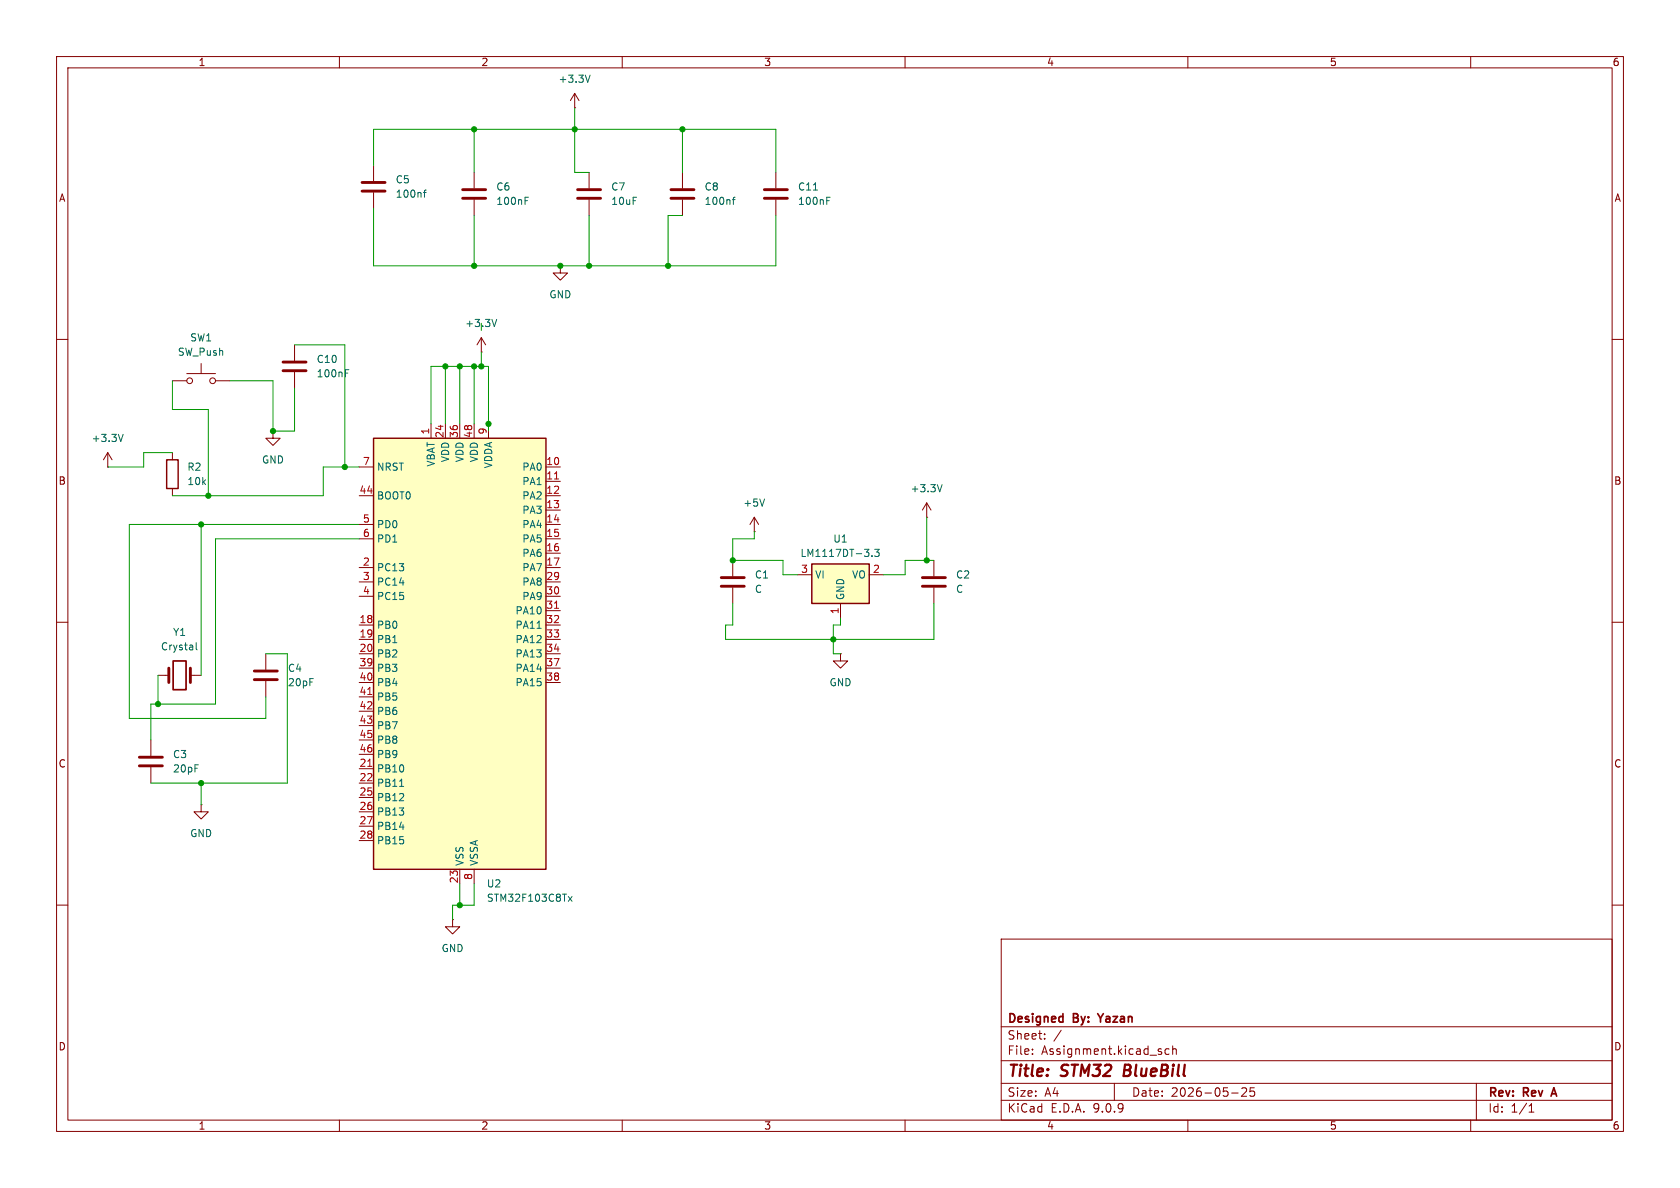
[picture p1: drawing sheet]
<svg xmlns="http://www.w3.org/2000/svg" width="297mm" height="210mm" viewBox="0 0 297 210" stroke-linecap="round" stroke-linejoin="round" font-family="sans-serif">
<g fill="none" stroke="#840000" stroke-width=".18">
<path d="M10 10h277v190h-277zM12 12h273v186h-273zM60 10v2M110 10v2M160 10v2M210 10v2M260 10v2M83.8 30.5v2.8M83.8 35.3v2.8M85.1 59.7l-.8 1.3M85.1 59.7l.8 1.3M85.1 59.7v2.5"/>
<path d="M99.1 47v1.3h1.2l-1.2 1.2-1.3-1.2h1.3M99.1 47h.1M10 60h2M48.3 76.2v1.3h1.2l-1.2 1.2-1.3-1.2h1.3M48.3 76.2h.1M52.1 61v2.8M52.1 65.8v2.8M85.1 62.2h.1M285 60h2M19 82.6h.1M19 80l-.7 1.3M19 80l.8 1.3"/>
<path d="M19 80v2.6M133.3 94h.1M133.3 91.4l-.7 1.3M133.3 91.4l.8 1.3M133.3 91.4v2.6M163.8 91.4h.1M163.8 88.9l-.7 1.3M163.8 88.9l.8 1.3M163.8 88.9v2.5M165.1 99.1v2.8M10 110h2M148.6 115.6v1.2h1.3l-1.3 1.3-1.3-1.3h1.3"/>
<path d="M148.6 115.6h.1M165.1 103.9v2.8M285 110h2M10 160h2M177 166h108v32h-108zM285 160h2M60 198v2M110 198v2M160 198v2M177 194.5h108M177 191.5h108M177 187.5h108"/>
<path d="M177 181.5h108M182.5 186.3v.1M182.5 185.5v.1M184.7 183.6v.1M184.7 182.8v.1M187.6 182.1l-1.3 2M197 191.5v3M206.7 185.5l-.5-.1-.2 .3v.4l.1 .2h.6M207.3 185.5l.2-.1 .4 .1 .1 .9M207.3 184.9v1.5M210 198v2M217.7 193.2h1.2"/>
<path d="M219.5 192.4l.6-.1 .2 .1 .1 .3-.9 1.1h.9M221.7 192.3h-.7v.7l.2-.1h.5l.1 .3-.1 .5-.2 .1-.5-.1M260 198v2M261 191.5v6.5M270.3 196.6h.9M270.3 195.5l.4-.4v1.5"/>
</g>
<path d="M194.1 179.2l.5 .8M274.3 193.4h.8M274.7 192.3l-.5 1.5" fill="none" stroke="#840000" stroke-width=".3"/>
<path d="M198.9 188.2l-.3 2h.8" fill="none" stroke="#840000" stroke-width=".4"/>
<path d="M81.8 33.5h4.1M81.8 35.1h4.1M50 64h4.1M50 65.5h4.1M163.1 102.1h4M163.1 103.6h4" fill="none" stroke="#840000" stroke-width=".51"/>
<path d="M92.8 35.5h.4M92.8 34.9h.6M87.8 56.5l-.4 1.2M21.8 76.8l-.5 1.2M61.1 66h.4M61.1 65.3h.6M135.2 88.2l-.5 1.3M166.6 85.7l-.5 1.2" fill="none" stroke="#006464" stroke-width=".18"/>
<path d="M143.5 99.7h10.2v7h-10.2z" fill="#ffffc2"/>
<path d="M143.5 99.7h10.2v7h-10.2z" fill="none" stroke="#840000" stroke-width=".25"/>
<g fill="none" stroke="#840000" stroke-width=".18">
<path d="M101.6 19.1h.1M101.6 16.5l-.8 1.3M101.6 16.5l.8 1.3M101.6 16.5v2.6M66 29.2v2.8M66 34v2.8M104.1 30.5v2.8M104.1 35.3v2.8M120.6 30.5v2.8M120.6 35.3v2.8M137.2 30.5v2.8M137.2 35.3v2.8"/>
<path d="M30.5 67.3h2.5M33 66h5.1M35.6 64.3v1.7M38.1 67.3h2.5M129.5 99.1v2.8M27.9 119.4h1.9M33.7 119.4h1.9M47 115.6v2.8M129.5 103.9v2.8M141 101.6h2.5M148.6 106.7v2.5M153.7 101.6h2.5"/>
<path d="M26.7 130.8v2.8M26.7 135.6v2.8M47 120.4v2.8M35.6 142.2v1.3h1.2l-1.2 1.3-1.3-1.3h1.3M35.6 142.2h.1M80 162.6v1.2h1.3l-1.3 1.3-1.3-1.3h1.3M80 162.6h.1"/>
<circle cx="33.5" cy="67.3" r=".51"/>
<circle cx="37.6" cy="67.3" r=".51"/>
</g>
<path d="M104.3 13.3l-.4 1.2M74.9 34h.4M75.3 33.6l-.3 .2v1.1M129.5 35.3h.5M130 34.9l-.3 .2v1M143.8 33.6h.7M146.2 35.5h.4M146.2 34.9h.6M154.2 98.2v.2M154.6 97.1h.8l-.4 .5 .4 .1v.5l-.2 .2-.6-.2M34.7 113.6v1.1l.2 .2" fill="none" stroke="#006464" stroke-width=".18"/>
<g fill="none" stroke="#840000" stroke-width=".51">
<path d="M64 32.3h4.1M64 33.8h4.1M102.1 33.5h4.1M102.1 35.1h4.1M118.6 33.5h4.1M118.6 35.1h4.1M135.1 33.5h4.1M135.1 35.1h4.1M29.8 118.1v2.6M33.7 118.1v2.6M45 118.6h4M127.5 102.1h4.1"/>
<path d="M127.5 103.6h4.1M24.6 133.9h4.1M24.6 135.4h4.1M45 120.1h4"/>
</g>
<path d="M30.6 116.8h2.3v5.1h-2.3z" fill="none" stroke="#840000" stroke-width=".3"/>
<path d="M66 77.5h30.5v76.2h-30.5z" fill="#ffffc2"/>
<path d="M66 77.5h30.5v76.2h-30.5zM29.5 81.3h2v5.1h-2z" fill="none" stroke="#840000" stroke-width=".25"/>
<g fill="none" stroke="#840000" stroke-width=".18">
<path d="M76.2 74.9v2.6M78.7 74.9v2.6M81.3 74.9v2.6M83.8 74.9v2.6M86.4 74.9v2.6M30.5 80v1.3M30.5 86.4v1.2M63.5 82.6h2.5M63.5 87.6h2.5M63.5 92.7h2.5M63.5 95.3h2.5M96.5 82.6h2.6"/>
<path d="M96.5 87.6h2.6M96.5 92.7h2.6M96.5 95.3h2.6M96.5 85.1h2.6M96.5 90.2h2.6M96.5 97.8h2.6M63.5 100.3h2.5M63.5 102.9h2.5M63.5 105.4h2.5M63.5 110.5h2.5M63.5 113h2.5M63.5 115.6h2.5"/>
<path d="M63.5 118.1h2.5M96.5 100.3h2.6M96.5 102.9h2.6M96.5 105.4h2.6M96.5 110.5h2.6M96.5 113h2.6M96.5 115.6h2.6M96.5 118.1h2.6M96.5 108h2.6M63.5 120.7h2.5M63.5 123.2h2.5M63.5 125.7h2.5"/>
<path d="M63.5 128.3h2.5M63.5 130.8h2.5M63.5 133.4h2.5M63.5 135.9h2.5M63.5 138.4h2.5M96.5 120.7h2.6M63.5 141h2.5M63.5 143.5h2.5M63.5 146.1h2.5M63.5 148.6h2.5M81.3 153.7v2.5M83.8 153.7v2.5"/>
</g>
<path d="M98 84.7h.8M98 107.5h.8M65 122.8h.7M65 135.5h.7" fill="none" stroke="#a90000" stroke-width=".18"/>
<path d="M94.9 111.1h.8M70.6 139h.8M100.5 158.5l.6 .8M101.1 158.5l-.6 .8" fill="none" stroke="#006464" stroke-width=".18"/>
<g fill="none" stroke="#009600" stroke-width=".18">
<path d="M101.6 19.1v11.4h2.5M66 36.8v10.2h71.2v-8.9M66 29.2v-6.3h71.2v7.6M83.8 22.9v7.6M83.8 38.1v8.9M104.1 38.1v8.9M120.6 38.1h-2.5v8.9M120.6 22.9v7.6M30.5 67.3v5.1h6.3v15.2M40.6 67.3h7.7v8.9h3.8v-7.6M52.1 61h8.9v21.6M76.2 74.9v-10.1h10.2v11.4"/>
<path d="M78.7 64.8v10.1M81.3 64.8v10.1M83.8 64.8v10.1M85.1 62.2v2.6M30.5 80h-5.1v2.6h-6.4M35.6 92.7v26.7M63.5 95.3h-25.4v29.2h-11.4v6.3M63.5 82.6h-6.4v5h-26.6M63.5 92.7h-40.6v34.3h24.1v-3.8M133.3 94v1.3h-3.8v3.8h8.9v2.5h2.6M163.8 91.4v7.7M165.1 99.1h-5.1v2.5h-3.8"/>
<path d="M27.9 119.4v5.1M47 115.6h3.8v22.8h-24.1M129.5 106.7v3.8h-1.2v2.5h36.8v-6.3M148.6 109.2v1.3h-1.3v5.1h1.3M35.6 138.4v3.8M81.3 156.2v3.8M83.8 156.2v3.8h-3.8v2.6"/>
</g>
<g fill="#009600" stroke="#009600" stroke-width=".18">
<circle cx="163.8" cy="99.1" r=".46"/>
<circle cx="147.3" cy="113" r=".46"/>
<circle cx="129.5" cy="99.1" r=".46"/>
<circle cx="83.8" cy="47" r=".46"/>
<circle cx="99.1" cy="47" r=".46"/>
<circle cx="85.1" cy="64.8" r=".46"/>
<circle cx="83.8" cy="64.8" r=".46"/>
<circle cx="78.7" cy="64.8" r=".46"/>
<circle cx="81.3" cy="64.8" r=".46"/>
<circle cx="86.4" cy="74.9" r=".46"/>
<circle cx="48.3" cy="76.2" r=".46"/>
<circle cx="118.1" cy="47" r=".46"/>
<circle cx="104.1" cy="47" r=".46"/>
<circle cx="120.6" cy="22.9" r=".46"/>
<circle cx="101.6" cy="22.9" r=".46"/>
<circle cx="83.8" cy="22.9" r=".46"/>
<circle cx="81.3" cy="160" r=".46"/>
<circle cx="61" cy="82.6" r=".46"/>
<circle cx="36.8" cy="87.6" r=".46"/>
<circle cx="27.9" cy="124.5" r=".46"/>
<circle cx="35.6" cy="92.7" r=".46"/>
<circle cx="35.6" cy="138.4" r=".46"/>
</g>
<g font-size="2.8" fill="#840000">
<text x="178" y="190.9">Title:</text>
<text x="187.7" y="190.9">STM32</text>
<text x="199.5" y="190.9">BlueBill</text>
</g>
<g font-size="2.1" fill="#840000">
<text x="178" y="184">Sheet:</text>
<text x="178" y="181.2">Designed</text>
<text x="189.8" y="181.2">By:</text>
<text x="194.9" y="181.2">Yazan</text>
<text x="178" y="186.7">File:</text>
<text x="184.1" y="186.7">Assignment.kicad_sch</text>
<text x="178" y="196.9">KiCad</text>
<text x="178" y="194.1">Size:</text>
<text x="184.7" y="194.1">A4</text>
<text x="185.7" y="196.9">E.D.A.</text>
<text x="193.3" y="196.9">9.0.9</text>
<text x="200" y="194.1">Date:</text>
<text x="207" y="194.1">2026-05-25</text>
<text x="263" y="194.3">Rev:</text>
<text x="263" y="196.9">Id:</text>
<text x="267.1" y="196.9">1/1</text>
<text x="269.4" y="194.3">Rev</text>
<text x="275.1" y="194.3">A</text>
</g>
<g font-size="1.8" fill="#840000">
<text x="35" y="11.9">1</text>
<text x="85" y="11.9">2</text>
<text x="135" y="11.9">3</text>
<text x="185" y="11.9">4</text>
<text x="235" y="11.9">5</text>
<text x="285" y="11.9">6</text>
<text x="10.3" y="35.9">A</text>
<text x="285.3" y="35.9">A</text>
<text x="10.3" y="85.9">B</text>
<text x="285.3" y="85.9">B</text>
<text x="10.3" y="135.9">C</text>
<text x="285.3" y="135.9">C</text>
<text x="10.3" y="185.9">D</text>
<text x="285.3" y="185.9">D</text>
<text x="35" y="199.9">1</text>
<text x="85" y="199.9">2</text>
<text x="135" y="199.9">3</text>
<text x="185" y="199.9">4</text>
<text x="235" y="199.9">5</text>
<text x="285" y="199.9">6</text>
</g>
<g font-size="1.8" fill="#006464">
<text x="98.7" y="14.8">+3.3V</text>
<text x="69.9" y="32.6">C5</text>
<text x="69.9" y="35.2">100nf</text>
<text x="87.6" y="33.9">C6</text>
<text x="108" y="33.9">C7</text>
<text x="124.5" y="33.9">C8</text>
<text x="141" y="33.9">C11</text>
<text x="87.6" y="36.4">100nF</text>
<text x="108" y="36.4">10uF</text>
<text x="124.5" y="36.4">100nf</text>
<text x="141" y="36.4">100nF</text>
<text x="97" y="52.9">GND</text>
<text x="31.3" y="63.1">SW_Push</text>
<text x="33.5" y="60.6">SW1</text>
<text x="55.9" y="64.4">C10</text>
<text x="55.9" y="66.9">100nF</text>
<text x="16.1" y="78.3">+3.3V</text>
<text x="33" y="83.4">R2</text>
<text x="46.2" y="82.1">GND</text>
<text x="66.5" y="83.4">NRST</text>
<text x="77.1" y="82.6" transform="rotate(-90 77.1 82.6)">VBAT</text>
<text x="79.6" y="81.8" transform="rotate(-90 79.6 81.8)">VDD</text>
<text x="82.1" y="81.8" transform="rotate(-90 82.1 81.8)">VDD</text>
<text x="84.7" y="81.8" transform="rotate(-90 84.7 81.8)">VDD</text>
<text x="87.2" y="82.9" transform="rotate(-90 87.2 82.9)">VDDA</text>
<text x="92.2" y="83.4">PA0</text>
<text x="33" y="86">10k</text>
<text x="66.5" y="88.5">BOOT0</text>
<text x="92.2" y="86">PA1</text>
<text x="92.2" y="88.5">PA2</text>
<text x="131.3" y="89.8">+5V</text>
<text x="160.9" y="87.2">+3.3V</text>
<text x="66.5" y="93.6">PD0</text>
<text x="92.2" y="91">PA3</text>
<text x="92.2" y="93.6">PA4</text>
<text x="66.5" y="96.1">PD1</text>
<text x="66.5" y="101.2">PC13</text>
<text x="92.2" y="96.1">PA5</text>
<text x="92.2" y="98.7">PA6</text>
<text x="92.2" y="101.2">PA7</text>
<text x="141.4" y="98.7">LM1117DT-3.3</text>
<text x="147.2" y="96.1">U1</text>
<text x="66.5" y="103.7">PC14</text>
<text x="66.5" y="106.3">PC15</text>
<text x="92.2" y="103.7">PA8</text>
<text x="92.2" y="106.3">PA9</text>
<text x="133.4" y="102.5">C1</text>
<text x="133.4" y="105">C</text>
<text x="144" y="102.5">VI</text>
<text x="149.5" y="106.2" transform="rotate(-90 149.5 106.2)">GND</text>
<text x="150.5" y="102.5">VO</text>
<text x="168.9" y="102.5">C2</text>
<text x="168.9" y="105">C</text>
<text x="30.5" y="112.6">Y1</text>
<text x="66.5" y="111.4">PB0</text>
<text x="66.5" y="113.9">PB1</text>
<text x="91" y="108.8">PA10</text>
<text x="91" y="111.4">PA11</text>
<text x="91" y="113.9">PA12</text>
<text x="28.4" y="115.2">Crystal</text>
<text x="50.8" y="119">C4</text>
<text x="66.5" y="116.4">PB2</text>
<text x="66.5" y="119">PB3</text>
<text x="91" y="116.4">PA13</text>
<text x="91" y="119">PA14</text>
<text x="50.8" y="121.5">20pF</text>
<text x="66.5" y="121.5">PB4</text>
<text x="66.5" y="124.1">PB5</text>
<text x="91" y="121.5">PA15</text>
<text x="146.6" y="121.5">GND</text>
<text x="66.5" y="126.6">PB6</text>
<text x="66.5" y="129.1">PB7</text>
<text x="66.5" y="131.7">PB8</text>
<text x="30.5" y="134.2">C3</text>
<text x="30.5" y="136.8">20pF</text>
<text x="66.5" y="134.2">PB9</text>
<text x="66.5" y="136.8">PB10</text>
<text x="66.5" y="139.3">PB11</text>
<text x="66.5" y="141.8">PB12</text>
<text x="33.5" y="148.2">GND</text>
<text x="66.5" y="144.4">PB13</text>
<text x="66.5" y="146.9">PB14</text>
<text x="66.5" y="149.5">PB15</text>
<text x="82.1" y="153.2" transform="rotate(-90 82.1 153.2)">VSS</text>
<text x="84.7" y="153.2" transform="rotate(-90 84.7 153.2)">VSSA</text>
<text x="86" y="157.1">U2</text>
<text x="86" y="159.6">STM32F103C8Tx</text>
<text x="78" y="168.5">GND</text>
</g>
<text font-size="1.8" fill="#009600" x="82.1" y="58">+3.3V</text>
<g font-size="1.8" fill="#a90000">
<text x="75.9" y="76.9" transform="rotate(-90 75.9 76.9)">1</text>
<text x="78.5" y="77.5" transform="rotate(-90 78.5 77.5)">24</text>
<text x="81" y="77.5" transform="rotate(-90 81 77.5)">36</text>
<text x="83.6" y="77.5" transform="rotate(-90 83.6 77.5)">48</text>
<text x="86.1" y="76.9" transform="rotate(-90 86.1 76.9)">9</text>
<text x="64.1" y="82.3">7</text>
<text x="96.5" y="82.3">10</text>
<text x="63.5" y="87.4">44</text>
<text x="96.5" y="84.8">11</text>
<text x="96.5" y="87.4">12</text>
<text x="96.5" y="89.9">13</text>
<text x="64.1" y="92.5">5</text>
<text x="64.1" y="95">6</text>
<text x="96.5" y="92.5">14</text>
<text x="96.5" y="95">15</text>
<text x="64.1" y="100.1">2</text>
<text x="96.5" y="97.5">16</text>
<text x="96.5" y="100.1">17</text>
<text x="141.5" y="101.3">3</text>
<text x="154.2" y="101.3">2</text>
<text x="64.1" y="102.6">3</text>
<text x="64.1" y="105.2">4</text>
<text x="96.5" y="102.6">29</text>
<text x="96.5" y="105.2">30</text>
<text x="96.5" y="107.7">31</text>
<text x="63.5" y="110.2">18</text>
<text x="63.5" y="112.8">19</text>
<text x="96.5" y="110.2">32</text>
<text x="96.5" y="112.8">33</text>
<text x="148.3" y="108.7" transform="rotate(-90 148.3 108.7)">1</text>
<text x="63.5" y="115.3">20</text>
<text x="63.5" y="117.9">39</text>
<text x="96.5" y="115.3">34</text>
<text x="96.5" y="117.9">37</text>
<text x="63.5" y="120.4">40</text>
<text x="63.5" y="122.9">41</text>
<text x="63.5" y="125.5">42</text>
<text x="96.5" y="120.4">38</text>
<text x="63.5" y="128">43</text>
<text x="63.5" y="130.6">45</text>
<text x="63.5" y="133.1">46</text>
<text x="63.5" y="135.6">21</text>
<text x="63.5" y="138.2">22</text>
<text x="63.5" y="140.7">25</text>
<text x="63.5" y="143.3">26</text>
<text x="63.5" y="145.8">27</text>
<text x="63.5" y="148.3">28</text>
<text x="83.6" y="155.6" transform="rotate(-90 83.6 155.6)">8</text>
<text x="81" y="156.3" transform="rotate(-90 81 156.3)">23</text>
</g>
</svg>
